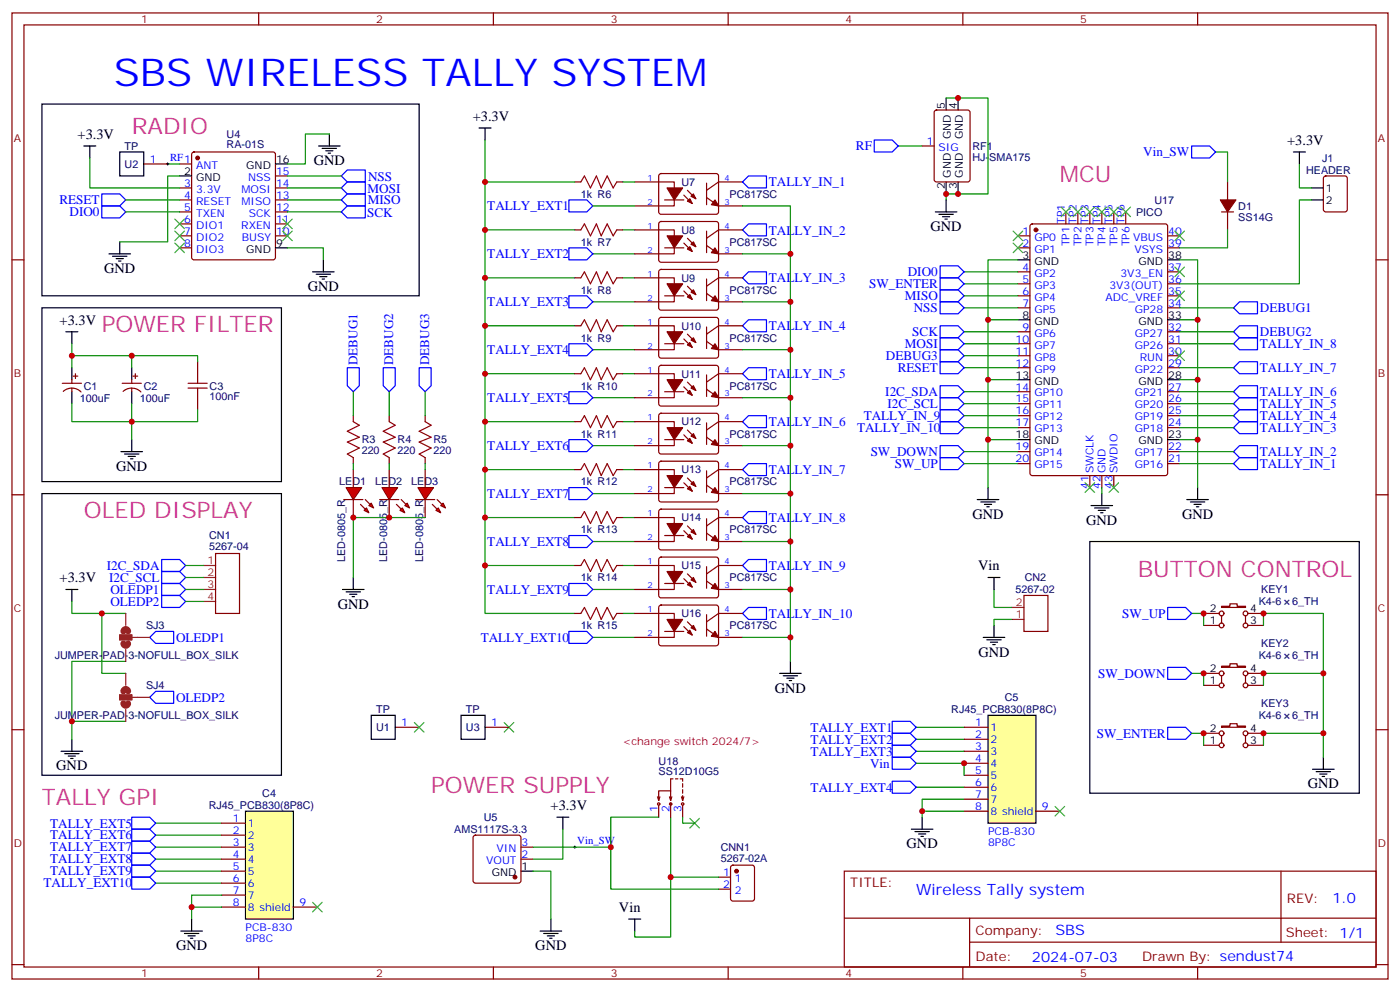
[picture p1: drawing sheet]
<svg xmlns="http://www.w3.org/2000/svg" width="412mm" height="292mm" viewBox="0 0 412 292" stroke-linecap="round" stroke-linejoin="round" font-family="sans-serif">
<g fill="none" stroke="#870000" stroke-width=".35">
<path d="M3.5 3.8h405.4v284.3h-405.4zM7.1 7.3h398.2v277.3h-398.2zM76.2 3.8v3.5M145.3 3.8v3.5M214.5 3.8v3.5M283.6 3.8v3.5M352.8 3.8v3.5M52.9 48.3h3.5M52.9 55.3h3.5M52.9 58.8h3.5M56.7 44.9l.4-.2h23.3l.5 .2 .2 .5v30.4l-.2 .5-.5 .2h-23.3l-.4-.3-.3-.4v-30.4zM81.1 55.3h3.6"/>
<path d="M81.1 58.8h3.6M81.1 51.8h3.6M361.6 53.6v5.2M390.1 52l.4-.2h5.7l.6 .4 .1 9.5-.5 .6-5.9 .1-.6-.5-.1-9.4zM3.5 76.5h3.6M52.9 69.4h3.5M52.9 73h3.5M52.9 62.4h3.5M52.9 65.9h3.5M81.1 69.4h3.6M81.1 62.4h3.6M81.1 65.9h3.6"/>
<path d="M299.9 69.4h3.5M299.9 73h3.5M303.6 66.1l.5-.2h39.2l.6 .4 .1 73-.5 .6-39.4 .1-.7-.5v-72.9zM314 62.4v3.5M317.5 62.4v3.5M321 62.4v3.5M324.6 62.4v3.5M328.1 62.4v3.5M331.6 62.4v3.5M344 69.4h3.5M344 73h3.5M359.8 62.4h3.6"/>
<path d="M361.6 62.4v5.3M405.3 76.5h3.6M299.9 80h3.5M299.9 83.5h3.5M299.9 87.1h3.5M299.9 90.6h3.5M299.9 97.6h3.5M344 80h3.5M344 83.5h3.5M344 87.1h3.5M344 90.6h3.5M344 97.6h3.5"/>
<path d="M18.3 112.8h5.7M18.6 115.2a3.8 3.8 0 0 1 5.3 .2M21.2 111.8v1M21.2 114.2v1.1M21.5 110.7h1.4M22.2 110v1.4M36 112.8h5.6M36.3 115.2a3.8 3.8 0 0 1 5.2 .2M38.8 111.8v1M38.8 114.2v1.1M39.2 110.7h1.4M39.9 110v1.4"/>
<path d="M58.2 106.5v3.5M58.2 117.1v3.5M299.9 101.2h3.5M299.9 104.7h3.5M299.9 108.2h3.5M299.9 115.3h3.5M299.9 118.8h3.5M344 101.2h3.5M344 104.7h3.5M344 108.2h3.5M344 115.3h3.5M344 118.8h3.5"/>
<path d="M299.9 122.3h3.5M299.9 125.9h3.5M299.9 132.9h3.5M299.9 136.5h3.5M321 140v3.5M324.6 140v3.5M328.1 140v3.5M344 122.3h3.5M344 125.9h3.5M344 132.9h3.5M344 136.5h3.5M3.5 145.6h3.6"/>
<path d="M405.3 145.6h3.6M63.5 162.9h7.1v17.7h-7.1zM301.6 175.3h7.1v10.5h-7.1zM359.8 178.4h2.5v-.7h2.1v.7h2.5v.4h-7.1zM354.5 184.1h4.6M354.5 180.6h4.6M354.5 198.2h4.6M359.8 196.1h2.5v-.7h2.1v.7h2.5v.3h-7.1zM359.8 181.3v2.1M359.8 198.9v2.1M366.9 181.3v2.1M366.9 198.9v2.1"/>
<path d="M367.6 184.1h4.6M367.6 180.6h4.6M367.6 198.2h4.6M3.5 214.8h3.6M354.5 201.7h4.6M354.5 219.4h4.6M354.5 215.8h4.6M359.8 213.7h2.5v-.7h2.1v.7h2.5v.4h-7.1zM359.8 216.5v2.2M366.9 216.5v2.2M367.6 201.7h4.6M367.6 219.4h4.6"/>
<path d="M367.6 215.8h4.6M405.3 214.8h3.6M139.6 246l.5-.2h12.7l.5 .2 .2 .5v12.7l-.3 .5-.4 .2h-12.7l-.5-.2-.3-.5v-12.7zM153.5 249.3h3.5M153.5 252.9h3.5M248.7 256.4h156.6v28.2h-156.6zM377.3 256.4v20.9M248.7 270.2h156.5M285.6 277.3h119.6M285.6 270.2v14.2M3.5 283.9h3.6M76.2 284.6v3.5"/>
<path d="M145.3 284.6v3.5M214.5 284.6v3.5M283.6 284.6v3.5M352.8 284.6v3.5M405.3 283.9h3.6"/>
<circle cx="359.8" cy="198.2" r=".71"/>
<circle cx="359.8" cy="184.1" r=".71"/>
<circle cx="359.8" cy="180.6" r=".71"/>
<circle cx="366.9" cy="180.6" r=".71"/>
<circle cx="366.9" cy="198.2" r=".71"/>
<circle cx="366.9" cy="184.1" r=".71"/>
<circle cx="359.8" cy="201.7" r=".71"/>
<circle cx="359.8" cy="215.8" r=".71"/>
<circle cx="359.8" cy="219.4" r=".71"/>
<circle cx="366.9" cy="215.8" r=".71"/>
<circle cx="366.9" cy="219.4" r=".71"/>
<circle cx="366.9" cy="201.7" r=".71"/>
</g>
<g fill="#870000" stroke="#870000" stroke-width=".35">
<path d="M359.5 58.8h4.6l-2.5 3.6z"/>
<circle cx="305.2" cy="67.7" r=".53"/>
<circle cx="58.2" cy="46.5" r=".53"/>
<circle cx="151.7" cy="258.2" r=".53"/>
</g>
<g fill="none" stroke="#000" stroke-width=".35">
<path d="M12.3 30.6h111.2v56.5h-111.2zM97 39.4v3.6M24.7 43h3.5M26.5 43v3.5M52.9 51.8h3.5M81.1 48.3h3.6M93.8 43h6.4M94.9 43.7h4.2M96 44.4h2.1M96.7 45.1h.7M381 44.7h3.5M382.8 44.7v3.6"/>
<path d="M386.3 55.3h3.5M386.3 58.8h3.5M32.1 74.7h6.4M33.2 75.4h4.2M34.2 76.1h2.1M34.9 76.8h.7M35.3 71.2v3.5M81.1 73h3.6M95.2 76.5v3.5M299.9 76.5h3.5M344 76.5h3.5M12.3 90.6h70.6v51.1h-70.6z"/>
<path d="M19.4 97.6h3.5M21.2 97.6v3.6M92.1 80h6.3M93.1 80.7h4.3M94.2 81.4h2.1M94.9 82.1h.7M299.9 94.1h3.5M344 94.1h3.5M21.2 108.2v3.6M21.2 115.3v3.5M38.8 108.2v3.6M38.8 115.3v3.5"/>
<path d="M299.9 111.8h3.5M344 111.8h3.5M35.6 132.9h6.4M36.7 133.6h4.2M37.7 134.3h2.2M38.5 135h.7M38.8 129.4v3.5M299.9 129.4h3.5M344 129.4h3.5M12.3 145.3h70.6v82.9h-70.6zM287.9 147h6.3M288.9 147.7h4.3"/>
<path d="M290 148.4h2.1M290.7 149.2h.7M291 143.5v3.5M321 159.4h79.4v74.1h-79.4zM321.4 148.8h6.3M322.4 149.5h4.3M323.5 150.2h2.1M324.2 150.9h.7M324.6 145.3v3.5M349.6 147h6.4M350.7 147.7h4.2M351.7 148.4h2.1"/>
<path d="M352.4 149.2h.7M352.8 143.5v3.5M291 170h3.6M292.8 170v3.5M289.6 187.6h6.4M290.7 188.3h4.2M291.7 189h2.2M292.5 189.7h.7M292.8 184.1v3.5M386.6 226.4h6.4M387.7 227.1h4.2M388.8 227.8h2.1"/>
<path d="M389.5 228.5h.7M389.8 222.9v3.5M153.5 256.4h3.5M164 240.5h3.6M165.8 240.5v3.6M159.1 274h6.4M160.2 274.7h4.2M161.2 275.4h2.1M161.9 276.2h.7M162.3 270.5v3.5M185.2 270.5h3.5M187 270.5v3.5"/>
</g>
<path d="M55.4 114.2h5.6M55.4 112.8h5.6M58.2 110v2.8M58.2 114.2v2.9" fill="none" stroke="#a10000" stroke-width=".35"/>
<g fill="none" stroke="#008700" stroke-width=".35">
<path d="M97 39.4h-7v8.9h-5.3M26.5 46.5v8.8h26.4M37 58.8h15.9M52.9 51.8h-3.5v19.4h-14.1M84.7 58.8h15.8M84.7 55.3h15.8M84.7 51.8h15.8M358.1 44.7h3.5v8.9M382.8 48.3v7h3.5M386.3 58.8h-3.5v24.7h-35.3M37 62.4h15.9M84.7 73h10.5v3.5"/>
<path d="M84.7 62.4h15.8M299.9 76.5h-8.9v17.6M347.5 76.5h5.3v17.6M361.6 67.7v5.3h-14.1M284 80h15.9M284 87.1h15.9M284 90.6h15.9M284 97.6h15.9M284 83.5h15.9M299.9 94.1h-8.9v49.4M347.5 94.1h5.3v49.4M347.5 90.6h15.9"/>
<path d="M347.5 97.6h15.9M21.2 118.8v5.3h37v-3.5M21.2 104.7h37v1.8M21.2 101.2v7M38.8 104.7v3.5M38.8 118.8v10.6M284 101.2h15.9M284 108.2h15.9M284 118.8h15.9M284 115.3h15.9M291 111.8h8.9M347.5 101.2h15.9"/>
<path d="M347.5 108.2h15.9M347.5 118.8h15.9M347.5 115.3h15.9M347.5 111.8h5.3M284 132.9h15.9M284 136.5h15.9M284 125.9h15.9M284 122.3h15.9M291 129.4h8.9M347.5 132.9h15.9M347.5 136.5h15.9M347.5 125.9h15.9"/>
<path d="M347.5 122.3h15.9M347.5 129.4h5.3M324.6 143.5v1.8M54.7 166.4h5.3M54.7 170h5.3M292.8 173.5v5.3h5.3M298.1 182.3h-5.3v1.8M351 180.6h3.5v3.5M351 198.2h3.5v3.5M372.2 184.1v-3.5h17.6v42.3M389.8 198.2h-17.6v3.5M351 215.8h3.5v3.6"/>
<path d="M389.8 215.8h-17.6v3.6M157 256.4h5.3v14.1M165.8 244.1v8.8h-8.8M197.6 240.5v35.3h-10.6v-1.8"/>
</g>
<g fill="none" stroke="#00f" stroke-width=".35">
<path d="M30 57.1h5.3l1.7 1.7-1.7 1.8h-5.3zM100.5 58.8l1.8-1.7h5.3v3.5h-5.3zM100.5 55.3l1.8-1.7h5.3v3.5h-5.3zM100.5 51.8l1.8-1.8h5.3v3.6h-5.3zM351 43h5.3l1.8 1.7-1.8 1.8h-5.3zM30 60.6h5.3l1.7 1.8-1.7 1.7h-5.3zM100.5 62.4l1.8-1.8h5.3v3.5h-5.3zM276.9 78.2h5.3l1.8 1.8-1.8 1.8h-5.3zM276.9 85.3h5.3l1.8 1.8-1.8 1.7h-5.3zM276.9 88.8h5.3l1.8 1.8-1.8 1.8h-5.3zM276.9 95.9h5.3l1.8 1.7-1.8 1.8h-5.3zM276.9 99.4h5.3l1.8 1.8-1.8 1.7h-5.3z"/>
<path d="M276.9 81.8h5.3l1.8 1.7-1.8 1.8h-5.3zM363.4 97.6l1.7-1.7h5.3v3.5h-5.3zM363.4 90.6l1.7-1.8h5.3v3.6h-5.3zM365.1 99.4h5.3v3.5h-5.3l-1.7-1.7zM276.9 106.5h5.3l1.8 1.7-1.8 1.8h-5.3zM276.9 113.5h5.3l1.8 1.8-1.8 1.8h-5.3zM276.9 117.1h5.3l1.8 1.7-1.8 1.8h-5.3zM365.1 117.1h5.3v3.5h-5.3l-1.7-1.8zM365.1 113.5h5.3v3.6h-5.3l-1.7-1.8zM365.1 106.5h5.3v3.5h-5.3l-1.7-1.8zM276.9 131.2h5.3l1.8 1.7-1.8 1.8h-5.3zM276.9 134.7h5.3l1.8 1.8-1.8 1.7h-5.3z"/>
<path d="M276.9 124.1h5.3l1.8 1.8-1.8 1.7h-5.3zM276.9 120.6h5.3l1.8 1.7-1.8 1.8h-5.3zM363.4 136.5l1.7-1.8h5.3v3.5h-5.3zM363.4 122.3l1.7-1.7h5.3v3.5h-5.3zM365.1 131.2h5.3v3.5h-5.3l-1.7-1.8zM365.1 124.1h5.3v3.5h-5.3l-1.7-1.7zM47.6 168.2h5.3l1.8 1.8-1.8 1.7h-5.3zM47.6 164.7h5.3l1.8 1.7-1.8 1.8h-5.3zM344 178.8h5.2l1.8 1.8-1.8 1.7h-5.2zM344 196.4h5.2l1.8 1.8-1.8 1.8h-5.2zM344 214.1h5.2l1.8 1.7-1.8 1.8h-5.2z"/>
</g>
<g fill="none" stroke="#3c3" stroke-width=".35">
<path d="M51.5 64.5l2.8 2.8M51.5 68l2.8 2.8M51.5 71.5l2.8 2.9M54.3 64.5l-2.8 2.8M54.3 68l-2.8 2.8M54.3 71.5l-2.8 2.9M83.3 64.5l2.8 2.8M83.3 68l2.8 2.8M86.1 64.5l-2.8 2.8M86.1 68l-2.8 2.8M298.4 68l2.9 2.8M298.4 71.5l2.9 2.9"/>
<path d="M301.3 68l-2.9 2.8M301.3 71.5l-2.9 2.9M312.6 61l2.8 2.8M315.4 61l-2.8 2.8M316.1 61l2.8 2.8M318.9 61l-2.8 2.8M319.6 61l2.8 2.8M322.4 61l-2.8 2.8M323.1 61l2.9 2.8M326 61l-2.9 2.8M326.7 61l2.8 2.8M329.5 61l-2.8 2.8"/>
<path d="M330.2 61l2.8 2.8M333 61l-2.8 2.8M346.1 68l2.8 2.8M346.1 78.6l2.8 2.8M348.9 68l-2.8 2.8M348.9 78.6l-2.8 2.8M346.1 103.3l2.8 2.8M348.9 103.3l-2.8 2.8M319.6 142.1l2.8 2.8M322.4 142.1l-2.8 2.8M326.7 142.1l2.8 2.8M329.5 142.1l-2.8 2.8"/>
</g>
<path d="M60 166.4h3.5M60 170h3.5M60 173.5h3.5M60 177h3.5M298.1 178.8h3.5M298.1 182.3h3.5" fill="none" stroke="#8c2424" stroke-width=".35"/>
<path d="M291 210.5h14.2v31.8h-14.2z" fill="#ff9" stroke="#000" stroke-width=".35"/>
<path d="M284 214.1h7M284 217.6h7M284 221.1h7M284 224.6h7M284 228.2h7M284 231.7h7M284 235.2h7M284 238.8h7M305.2 238.8h7" fill="none" stroke="#870000" stroke-width=".35"/>
<path d="M276.9 102.9h5.3l1.8 1.8-1.8 1.8h-5.3zM262.8 222.9h5.3l1.8 1.7-1.8 1.8h-5.3z" fill="none" stroke="#00f" stroke-width=".35"/>
<g fill="none" stroke="#008700" stroke-width=".35">
<path d="M284 104.7h15.9M269.9 214.1h14.1M269.9 217.6h14.1M269.9 224.6h14.1v3.6M269.9 221.1h14.1M269.9 231.7h14.1M284 238.8h-12.4v1.7M284 235.2h-12.4v3.6M45.9 242.3h19.4M45.9 245.8h19.4M45.9 249.3h19.4M45.9 252.9h19.4"/>
<path d="M45.9 256.4h19.4M45.9 259.9h19.4"/>
</g>
<path d="M268.5 244.1h6.3M269.5 244.8h4.3M270.6 245.5h2.1M271.3 246.2h.7M271.6 240.5v3.6M53.3 274h6.3M54.3 274.7h4.3M55.4 275.4h2.1M56.1 276.2h.7M56.4 270.5v3.5" fill="none" stroke="#000" stroke-width=".35"/>
<path d="M310.8 237.3l2.8 2.9M313.6 237.3l-2.8 2.9" fill="none" stroke="#3c3" stroke-width=".35"/>
<g fill="#f00" stroke="#870000" stroke-width=".35">
<path d="M102 143.5h4.5l-2.4 3.5z"/>
<path d="M101.2 147h5.7z"/>
</g>
<g fill="#870000" stroke="#870000" stroke-width=".35">
<path d="M107.6 147l1.4 1.4z"/>
<path d="M106.2 148.4l1.4 1.5z"/>
</g>
<g fill="#f00" stroke="#870000" stroke-width=".35">
<path d="M108.7 148.8l.7-.7 .7 1.4z"/>
<path d="M107.2 150.2l.7-.7 .8 1.4z"/>
</g>
<path d="M104.1 138.2v5.3M104.1 147v5.3" fill="none" stroke="#870000" stroke-width=".35"/>
<g fill="#f00" stroke="#870000" stroke-width=".35">
<path d="M112.5 143.5h4.6l-2.4 3.5z"/>
<path d="M111.8 147h5.7z"/>
</g>
<g fill="#870000" stroke="#870000" stroke-width=".35">
<path d="M118.2 147l1.4 1.4z"/>
<path d="M116.8 148.4l1.4 1.5z"/>
</g>
<g fill="#f00" stroke="#870000" stroke-width=".35">
<path d="M119.2 148.8l.7-.7 .7 1.4z"/>
<path d="M117.8 150.2l.7-.7 .7 1.4z"/>
</g>
<path d="M114.7 138.2v5.3M114.7 147v5.3" fill="none" stroke="#870000" stroke-width=".35"/>
<g fill="#f00" stroke="#870000" stroke-width=".35">
<path d="M123.1 143.5h4.6l-2.5 3.5z"/>
<path d="M122.4 147h5.7z"/>
</g>
<g fill="#870000" stroke="#870000" stroke-width=".35">
<path d="M128.8 147l1.4 1.4z"/>
<path d="M127.4 148.4l1.4 1.5z"/>
</g>
<g fill="#f00" stroke="#870000" stroke-width=".35">
<path d="M129.8 148.8l.7-.7 .7 1.4z"/>
<path d="M128.4 150.2l.7-.7 .7 1.4z"/>
</g>
<g fill="none" stroke="#870000" stroke-width=".35">
<path d="M275.4 32.6l.5-.2h9.1l.7 .4 .1 20-.5 .7-9.4 .1-.7-.5v-20zM42.3 48.3h7.1M271.6 43h3.6M104.1 122.3v1.8M104.1 134.7v1.8M114.7 122.3v1.8M114.7 134.7v1.8M125.2 122.3v1.8M125.2 134.7v1.8M125.2 138.2v5.3M125.2 147v5.3M116.4 214.1h7.1"/>
<path d="M142.9 214.1h7M211.7 258.2h3.5M215.4 254.8l.5-.2h5.6l.7 .5v9.4l-.4 .7h-5.9l-.7-.4v-9.5zM211.7 261.7h3.5"/>
</g>
<g fill="none" stroke="#000" stroke-width=".35">
<path d="M278.7 28.9v3.5M282.2 28.9v3.5M35.3 44.7h7v7.1h-7zM278.7 53.6v3.5M278.7 58.8v3.6M282.2 53.6v3.5M275.5 62.4h6.4M276.6 63.1h4.2M277.6 63.8h2.2M278.3 64.5h.7M100.9 173.5h6.3M102 174.2h4.2"/>
<path d="M103 174.9h2.1M103.7 175.6h.7M104.1 170v3.5M109.4 210.5h7v7.1h-7zM135.8 210.5h7.1v7.1h-7.1z"/>
</g>
<path d="M278.7 28.9h12.3v28.2h-12.3v1.7M49.4 48.3h3.5M264.6 43h7M104.1 115.3v7M114.7 115.3v7M125.2 115.3v7M104.1 136.5v1.7M114.7 136.5v1.7M125.2 136.5v1.7M125.2 152.3h-21.1v17.7M197.6 258.2h14.1" fill="none" stroke="#008700" stroke-width=".35"/>
<path d="M104.1 124.1l1.7 1.1-3.5 1.7 3.5 1.8-3.5 1.4 3.5 1.8-3.5 1.7 1.8 1.1M114.7 124.1l1.7 1.1-3.5 1.7 3.5 1.8-3.5 1.4 3.5 1.8-3.5 1.7 1.8 1.1M125.2 124.1l1.8 1.1-3.5 1.7 3.5 1.8-3.5 1.4 3.5 1.8-3.5 1.7 1.7 1.1" fill="none" stroke="#a10000" stroke-width=".35"/>
<path d="M257.5 41.2h5.3l1.8 1.8-1.8 1.7h-5.3zM102.3 108.2h3.5v5.3l-1.7 1.8-1.8-1.8zM112.9 108.2h3.5v5.3l-1.7 1.8-1.8-1.8zM123.5 108.2h3.5v5.3l-1.8 1.8-1.7-1.8z" fill="none" stroke="#00f" stroke-width=".35"/>
<path d="M49 48.3h.7M49.4 47.9v.7M169 249.3h.7M169.3 249v.7" fill="none" stroke="#000" stroke-width=".29"/>
<path d="M346.1 85.7l2.8 2.8M348.9 85.7l-2.8 2.8M122.1 212.7l2.8 2.8M124.9 212.7l-2.8 2.8M148.5 212.7l2.8 2.8M151.3 212.7l-2.8 2.8" fill="none" stroke="#3c3" stroke-width=".35"/>
<circle cx="217" cy="256.4" r=".53" fill="#870000" stroke="#870000" stroke-width=".35"/>
<path d="M72.3 238.8h14.1v31.7h-14.1z" fill="#ff9" stroke="#000" stroke-width=".35"/>
<g fill="none" stroke="#870000" stroke-width=".35">
<path d="M169.3 53.6h1.8M181.7 53.6h1.7M187 53.6h11.6v7h-11.6M194.3 51.3l.4-.2h16.5l.5 .7-.1 10.8-.6 .5-16.5-.1-.5-.6v-10.6zM195.8 58.8h5.6M201.4 57.4l2.5 2.5M202.5 56l2.5 2.5M208.1 58.1l3.6 2.5h7M208.1 53.9v6.4M218.7 53.6h-7l-3.6 2.4M169.3 67.7h1.8M181.7 67.7h1.7"/>
<path d="M187 67.7h11.6v7h-11.6M194.3 65.4l.4-.2h16.5l.5 .7-.1 10.9-.6 .4-16.5-.1-.5-.6v-10.6zM194.3 79.5l.4-.2 16.5 .1 .5 .6-.1 10.9-.6 .4-16.5-.1-.5-.6v-10.6zM195.8 73h5.6M201.4 71.5l2.5 2.5M202.5 70.1l2.5 2.5M208.1 68v6.4M208.1 72.2l3.6 2.5h7M218.7 67.7h-7l-3.6 2.4M169.3 81.8h1.8M169.3 95.9h1.8M181.7 81.8h1.7"/>
<path d="M181.7 95.9h1.7M187 81.8h11.6v7h-11.6M187 95.9h11.6v7h-11.6M194.3 93.6l.4-.2 16.5 .1 .5 .6-.1 10.9-.6 .4-16.5-.1-.5-.6v-10.6zM195.8 87.1h5.6M201.4 85.7l2.5 2.4M201.4 99.8l2.5 2.4M202.5 84.2l2.5 2.5M202.5 98.4l2.5 2.4M208.1 82.1v6.4M208.1 96.2v6.4M208.1 86.4l3.6 2.4h7"/>
<path d="M218.7 81.8h-7l-3.6 2.4M218.7 95.9h-7l-3.6 2.5M169.3 110h1.8M181.7 110h1.7M187 110h11.6v7.1h-11.6M194.3 107.7l.4-.2 16.5 .1 .5 .6-.1 10.9-.6 .4h-16.5l-.5-.7v-10.6zM195.8 101.2h5.6M195.8 115.3h5.6M201.4 113.9l2.5 2.4M202.5 112.5l2.5 2.4M208.1 110.3v6.4M208.1 100.5l3.6 2.4h7"/>
<path d="M208.1 114.6l3.6 2.5h7M218.7 110h-7l-3.6 2.5M169.3 124.1h1.8M169.3 138.2h1.8M181.7 124.1h1.7M181.7 138.2h1.7M187 124.1h11.6v7.1h-11.6M187 138.2h11.6v7.1h-11.6M194.3 121.8l.4-.2 16.5 .1 .5 .6-.1 10.9-.6 .4h-16.5l-.5-.7v-10.6zM194.3 136l.4-.3 16.5 .1 .5 .7-.1 10.8-.6 .4h-16.5l-.5-.7v-10.5zM195.8 129.4h5.6M201.4 128l2.5 2.5"/>
<path d="M202.5 126.6l2.5 2.4M208.1 124.5v6.3M208.1 138.6v6.3M208.1 128.7l3.6 2.5h7M218.7 124.1h-7l-3.6 2.5M218.7 138.2h-7l-3.6 2.5M169.3 152.3h1.8M181.7 152.3h1.7M187 152.3h11.6v7.1h-11.6M194.3 150.1l.4-.2h16.5l.5 .7-.1 10.8-.6 .5-16.5-.1-.5-.7v-10.5zM195.8 143.5h5.6M195.8 157.6h5.6"/>
<path d="M201.4 142.1l2.5 2.5M201.4 156.2l2.5 2.5M202.5 140.7l2.5 2.5M202.5 154.8l2.5 2.5M208.1 152.7v6.3M208.1 142.8l3.6 2.5h7M208.1 156.9l3.6 2.5h7M218.7 152.3h-7l-3.6 2.5M169.3 166.4h1.8M181.7 166.4h1.7M187 166.4h11.6v7.1h-11.6M194.3 164.2l.4-.2h16.5l.5 .7-.1 10.8-.6 .5-16.5-.1-.5-.6v-10.6z"/>
<path d="M194.3 178.3l.4-.2h16.5l.5 .7-.1 10.8-.6 .5-16.5-.1-.5-.6v-10.6zM195.8 171.7h5.6M201.4 170.3l2.5 2.5M202.5 168.9l2.5 2.5M208.1 166.8v6.3M208.1 171l3.6 2.5h7M218.7 166.4h-7l-3.6 2.5M169.3 180.6h1.8M181.7 180.6h1.7M187 180.6h11.6v7h-11.6M195.8 185.8h5.6M201.4 184.4l2.5 2.5"/>
<path d="M202.5 183l2.5 2.5M208.1 180.9v6.4M208.1 185.1l3.6 2.5h7M218.7 180.6h-7l-3.6 2.4M193.7 234.5l.3 1.1M194 235.6v-2.8h3.6v2.8M194 237v3.5M194.4 234.5l-.4 1.1M197.2 234.5l.4 1.1M197.6 236.3v4.2M197.9 234.5l-.3 1.1M198.3 229.2h-.7v3.6"/>
<path d="M199 229.2h.7M200.4 229.2h.7v.7M200.7 234.5l.4 1.1M201.1 230.6v1.1M201.1 232.4v1.1M201.1 234.2v1.4M201.1 237v3.5M201.4 234.5l-.3 1.1M65.3 242.3h7M65.3 245.8h7M65.3 249.3h7M65.3 252.9h7"/>
<path d="M65.3 256.4h7M65.3 259.9h7M65.3 263.5h7M65.3 267h7M86.4 267h7.1"/>
<circle cx="194" cy="236.6" r=".35"/>
<circle cx="197.6" cy="236.6" r=".35"/>
<circle cx="201.1" cy="236.6" r=".35"/>
</g>
<g fill="none" stroke="#008700" stroke-width=".35">
<path d="M142.9 41.2v139.4h26.4M142.9 53.6h26.4M183.4 53.6h3.6M142.9 67.7h26.4M174.6 60.6h12.4M174.6 74.7h12.4M183.4 67.7h3.6M218.7 60.6h14.1v134.1M218.7 74.7h14.1M142.9 81.8h26.4M142.9 95.9h26.4M174.6 88.8h12.4"/>
<path d="M183.4 81.8h3.6M183.4 95.9h3.6M218.7 88.8h14.1M142.9 110h26.4M174.6 102.9h12.4M174.6 117.1h12.4M183.4 110h3.6M218.7 102.9h14.1M218.7 117.1h14.1M142.9 124.1h26.4M142.9 138.2h26.4M174.6 131.2h12.4"/>
<path d="M183.4 124.1h3.6M183.4 138.2h3.6M218.7 131.2h14.1M142.9 152.3h26.4M174.6 145.3h12.4M174.6 159.4h12.4M183.4 152.3h3.6M218.7 145.3h14.1M218.7 159.4h14.1M21.2 177v3.6h15.8M54.7 173.5h5.3M54.7 177h5.3"/>
<path d="M142.9 166.4h26.4M174.6 173.5h12.4M183.4 166.4h3.6M218.7 173.5h14.1M30 180.6v17.6h7M37 194.7h-15.8v22.9M174.6 187.6h12.4M183.4 180.6h3.6M218.7 187.6h14.1M21.2 212.3h15.8M179.9 249.3v12.4h31.8M194 240.5h-14.1v8.8h-22.9"/>
<path d="M201.1 240.5v1.8h3.5M56.4 267h8.9M65.3 263.5h-8.9v7"/>
</g>
<path d="M203.2 240.9l2.8 2.8M206 240.9l-2.8 2.8M92.1 265.6l2.8 2.8M94.9 265.6l-2.8 2.8" fill="none" stroke="#3c3" stroke-width=".35"/>
<g fill="#870000" stroke="#870000" stroke-width=".35">
<path d="M210.6 58.8l1.1 1.8-2.2-.3z"/>
<path d="M203.2 58.5l.7 1.4-1.4-.7z"/>
<path d="M203.6 57.8l.7-.7 .7 1.4z"/>
<path d="M196.5 55.3h4.6l-2.5 3.5z"/>
<path d="M210.6 73l1.1 1.7-2.2-.3z"/>
<path d="M203.2 72.6l.7 1.4-1.4-.7z"/>
<path d="M203.6 71.9l.7-.7 .7 1.4z"/>
<path d="M196.5 69.4h4.6l-2.5 3.6z"/>
<path d="M210.6 87.1l1.1 1.7-2.2-.3z"/>
<path d="M202.5 87.4l.7-.7 .7 1.4z"/>
<path d="M203.6 86l.7-.7 .7 1.4z"/>
<path d="M196.5 83.5h4.6l-2.5 3.6z"/>
<path d="M210.6 101.2l1.1 1.7-2.2-.3z"/>
<path d="M202.5 101.5l.7-.7 .7 1.4z"/>
<path d="M203.6 100.1l.7-.7 .7 1.4z"/>
<path d="M196.5 97.6h4.6l-2.5 3.6z"/>
<path d="M210.6 115.3l1.1 1.8-2.2-.4z"/>
<path d="M202.5 115.6l.7-.7 .7 1.4z"/>
<path d="M203.6 114.2l.7-.7 .7 1.4z"/>
<path d="M196.5 111.8h4.6l-2.5 3.5z"/>
<path d="M210.6 129.4l1.1 1.8-2.2-.4z"/>
<path d="M202.5 129.8l.7-.8 .7 1.5z"/>
<path d="M203.6 128.3l.7-.7 .7 1.4z"/>
<path d="M196.5 125.9h4.6l-2.5 3.5z"/>
<path d="M210.6 143.5l1.1 1.8-2.2-.4z"/>
<path d="M202.5 143.9l.7-.7 .7 1.4z"/>
<path d="M203.6 142.5l.7-.8 .7 1.5z"/>
<path d="M196.5 140h4.6l-2.5 3.5z"/>
<path d="M210.6 157.6l1.1 1.8-2.2-.4z"/>
<path d="M202.5 158l.7-.7 .7 1.4z"/>
<path d="M203.6 156.6l.7-.7 .7 1.4z"/>
<path d="M196.5 154.1h4.6l-2.5 3.5z"/>
<path d="M210.6 171.7l1.1 1.8-2.2-.4z"/>
<path d="M202.5 172.1l.7-.7 .7 1.4z"/>
<path d="M203.6 170.7l.7-.7 .7 1.4z"/>
<path d="M196.5 168.2h4.6l-2.5 3.5z"/>
<path d="M210.6 185.8l1.1 1.8-2.2-.3z"/>
<path d="M202.5 186.2l.7-.7 .7 1.4z"/>
<path d="M203.6 184.8l.7-.7 .7 1.4z"/>
<path d="M196.5 182.3h4.6l-2.5 3.5z"/>
</g>
<g fill="none" stroke="#00f" stroke-width=".35">
<path d="M167.6 58.8h5.3l1.7 1.8-1.7 1.8h-5.3zM218.7 53.6l1.8-1.8h5.3v3.5h-5.3zM167.6 73h5.3l1.7 1.7-1.7 1.8h-5.3zM218.7 67.7l1.8-1.8h5.3v3.5h-5.3zM167.6 87.1h5.3l1.7 1.7-1.7 1.8h-5.3zM218.7 81.8l1.8-1.8h5.3v3.5h-5.3zM218.7 95.9l1.8-1.8h5.3v3.5h-5.3zM167.6 101.2h5.3l1.7 1.7-1.7 1.8h-5.3zM167.6 115.3h5.3l1.7 1.8-1.7 1.7h-5.3zM218.7 110l1.8-1.8h5.3v3.6h-5.3zM167.6 129.4h5.3l1.7 1.8-1.7 1.7h-5.3zM218.7 124.1l1.8-1.8h5.3v3.6h-5.3z"/>
<path d="M218.7 138.2l1.8-1.7h5.3v3.5h-5.3zM167.6 143.5h5.3l1.7 1.8-1.7 1.7h-5.3zM167.6 157.6h5.3l1.7 1.8-1.7 1.7h-5.3zM218.7 152.3l1.8-1.7h5.3v3.5h-5.3zM47.6 171.7h5.3l1.8 1.8-1.8 1.8h-5.3zM47.6 175.3h5.3l1.8 1.7-1.8 1.8h-5.3zM167.6 171.7h5.3l1.7 1.8-1.7 1.8h-5.3zM220.5 164.7h5.3v3.5h-5.3l-1.8-1.8zM44.1 187.6l1.8-1.8h5.3v3.6h-5.3zM167.6 185.8h5.3l1.7 1.8-1.7 1.8h-5.3zM218.7 180.6l1.8-1.8h5.3v3.5h-5.3zM45.9 203.5h5.3v3.5h-5.3l-1.8-1.8z"/>
<path d="M262.8 212.3h5.3l1.8 1.8-1.8 1.7h-5.3zM262.8 215.8h5.3l1.8 1.8-1.8 1.8h-5.3zM262.8 219.4h5.3l1.8 1.7-1.8 1.8h-5.3zM262.8 229.9h5.3l1.8 1.8-1.8 1.8h-5.3zM38.8 240.5h5.3l1.8 1.8-1.8 1.8h-5.3zM38.8 244.1h5.3l1.8 1.7-1.8 1.8h-5.3zM38.8 247.6h5.3l1.8 1.7-1.8 1.8h-5.3zM38.8 251.1h5.3l1.8 1.8-1.8 1.7h-5.3zM38.8 254.6h5.3l1.8 1.8-1.8 1.8h-5.3zM38.8 258.2h5.3l1.8 1.7-1.8 1.8h-5.3z"/>
</g>
<path d="M171.1 53.6l1.1-1.8 1.7 3.5 1.8-3.5 1.4 3.5 1.8-3.5 1.7 3.5 1.1-1.7M171.1 67.7l1.1-1.8 1.7 3.5 1.8-3.5 1.4 3.5 1.8-3.5 1.7 3.5 1.1-1.7M171.1 81.8l1.1-1.8 1.7 3.5 1.8-3.5 1.4 3.5 1.8-3.5 1.7 3.5 1.1-1.7M171.1 95.9l1.1-1.8 1.7 3.5 1.8-3.5 1.4 3.5 1.8-3.5 1.7 3.5 1.1-1.7M171.1 110l1.1-1.8 1.7 3.6 1.8-3.6 1.4 3.6 1.8-3.6 1.7 3.6 1.1-1.8M171.1 124.1l1.1-1.8 1.7 3.6 1.8-3.6 1.4 3.6 1.8-3.6 1.7 3.6 1.1-1.8M171.1 138.2l1.1-1.7 1.7 3.5 1.8-3.5 1.4 3.5 1.8-3.5 1.7 3.5 1.1-1.8M171.1 152.3l1.1-1.7 1.7 3.5 1.8-3.5 1.4 3.5 1.8-3.5 1.7 3.5 1.1-1.8M171.1 166.4l1.1-1.7 1.7 3.5 1.8-3.5 1.4 3.5 1.8-3.5 1.7 3.5 1.1-1.8M171.1 180.6l1.1-1.8 1.7 3.5 1.8-3.5 1.4 3.5 1.8-3.5 1.7 3.5 1.1-1.7" fill="none" stroke="#a10000" stroke-width=".35"/>
<g fill="none" stroke="#000" stroke-width=".35">
<path d="M141.1 37.7h3.5M142.9 37.7v3.5M19.4 173.5h3.5M21.2 173.5v3.5M229.7 198.2h6.3M230.7 198.9h4.2M231.8 199.6h2.1M232.8 194.7v3.5M21.2 217.6v3.5M232.5 200.3h.7M18 221.1h6.3M19 221.8h4.3"/>
<path d="M20.1 222.5h2.1M20.8 223.2h.7"/>
</g>
<path d="M36.3 185.8a.71 .71 0 0 1 .7-.7 .71 .71 0 0 1 .7 .7M36.3 189.4a.71 .71 0 0 0 .7 .7 .71 .71 0 0 0 .7-.7M36.3 203.5a.71 .71 0 0 1 .7-.7 .71 .71 0 0 1 .7 .7M36.3 207a.71 .71 0 0 0 .7 .7 .71 .71 0 0 0 .7-.7" fill="none" stroke="#8c2424" stroke-width="1.8"/>
<path d="M35.3 186.9h3.5v1.4h-3.5zM37 180.6v3.5M37 191.1v3.6M37 198.2v3.5M38.8 187.6h5.3M35.3 204.5h3.5v1.5h-3.5zM37 208.8v3.5M38.8 205.2h5.3" fill="none" stroke="#8c2424" stroke-width=".35"/>
<g fill="#8c2424" stroke="#8c2424" stroke-width=".35">
<path d="M35.3 186.9h3.5v1.4h-3.5z"/>
<path d="M35.3 204.5h3.5v1.5h-3.5z"/>
</g>
<g fill="#c00">
<circle cx="38.8" cy="124.1" r=".88"/>
<circle cx="21.2" cy="104.7" r=".88"/>
<circle cx="38.8" cy="104.7" r=".88"/>
<circle cx="372.2" cy="180.6" r=".88"/>
<circle cx="389.8" cy="198.2" r=".88"/>
<circle cx="372.2" cy="198.2" r=".88"/>
<circle cx="389.8" cy="215.8" r=".88"/>
<circle cx="372.2" cy="215.8" r=".88"/>
<circle cx="354.5" cy="180.6" r=".88"/>
<circle cx="354.5" cy="198.2" r=".88"/>
<circle cx="354.5" cy="215.8" r=".88"/>
<circle cx="291" cy="111.8" r=".88"/>
<circle cx="291" cy="129.4" r=".88"/>
<circle cx="291" cy="94.1" r=".88"/>
<circle cx="352.8" cy="111.8" r=".88"/>
<circle cx="352.8" cy="94.1" r=".88"/>
<circle cx="352.8" cy="129.4" r=".88"/>
<circle cx="271.6" cy="238.8" r=".88"/>
<circle cx="104.1" cy="152.3" r=".88"/>
<circle cx="114.7" cy="152.3" r=".88"/>
<circle cx="284" cy="224.6" r=".88"/>
<circle cx="197.6" cy="258.2" r=".88"/>
<circle cx="56.4" cy="267" r=".88"/>
<circle cx="142.9" cy="53.6" r=".88"/>
<circle cx="142.9" cy="67.7" r=".88"/>
<circle cx="142.9" cy="81.8" r=".88"/>
<circle cx="142.9" cy="95.9" r=".88"/>
<circle cx="142.9" cy="110" r=".88"/>
<circle cx="142.9" cy="124.1" r=".88"/>
<circle cx="142.9" cy="138.2" r=".88"/>
<circle cx="142.9" cy="152.3" r=".88"/>
<circle cx="142.9" cy="166.4" r=".88"/>
<circle cx="232.8" cy="74.7" r=".88"/>
<circle cx="232.8" cy="88.8" r=".88"/>
<circle cx="232.8" cy="102.9" r=".88"/>
<circle cx="232.8" cy="117.1" r=".88"/>
<circle cx="232.8" cy="131.2" r=".88"/>
<circle cx="232.8" cy="145.3" r=".88"/>
<circle cx="232.8" cy="159.4" r=".88"/>
<circle cx="232.8" cy="173.5" r=".88"/>
<circle cx="232.8" cy="187.6" r=".88"/>
<circle cx="282.2" cy="57.1" r=".88"/>
<circle cx="278.7" cy="57.1" r=".88"/>
<circle cx="282.2" cy="28.9" r=".88"/>
<circle cx="21.2" cy="212.3" r=".88"/>
<circle cx="30" cy="180.6" r=".88"/>
<circle cx="179.9" cy="249.3" r=".88"/>
</g>
<text font-size="11.3" fill="#00f" x="33.5" y="25.3">SBS WIRELESS TALLY SYSTEM</text>
<g font-size="6.7" fill="#c39">
<text x="38.8" y="39.4">RADIO</text>
<text x="312.2" y="53.6">MCU</text>
<text x="30" y="97.6">POWER FILTER</text>
<text x="24.7" y="152.3">OLED DISPLAY</text>
<text x="335.1" y="170">BUTTON CONTROL</text>
<text x="127" y="233.5">POWER SUPPLY</text>
<text x="12.3" y="237">TALLY GPI</text>
</g>
<text font-size="4.6" fill="#00f" x="269.9" y="263.5">Wireless Tally system</text>
<g font-size="4.2">
<text x="139.3" y="35.6">+3.3V</text>
<text x="22.8" y="40.9">+3.3V</text>
<text x="379.2" y="42.6">+3.3V</text>
<text x="92.4" y="48.6">GND</text>
<text x="274.1" y="68">GND</text>
<text x="30.7" y="80.4">GND</text>
<text x="90.7" y="85.7">GND</text>
<text x="17.6" y="95.6">+3.3V</text>
<text x="34.2" y="138.6">GND</text>
<text x="286.5" y="152.7">GND</text>
<text x="320" y="154.4">GND</text>
<text x="348.2" y="152.7">GND</text>
<text x="288.2" y="167.9">Vin</text>
<text x="17.6" y="171.4">+3.3V</text>
<text x="99.5" y="179.1">GND</text>
<text x="288.2" y="193.3">GND</text>
<text x="228.2" y="203.8">GND</text>
<text x="16.6" y="226.8">GND</text>
<text x="385.2" y="232.1">GND</text>
<text x="162.2" y="238.4">+3.3V</text>
<text x="267.1" y="249.7">GND</text>
<text x="182.3" y="268.4">Vin</text>
<text x="51.9" y="279.7">GND</text>
<text x="157.7" y="279.7">GND</text>
</g>
<g font-size="4.2" fill="#00f">
<text x="392.5" y="265.7">1.0</text>
<text x="310.9" y="275.2">SBS</text>
<text x="304" y="283">2024-07-03</text>
</g>
<g font-size="3.9" fill="#00f">
<text x="252.1" y="44.2">RF</text>
<text x="336.8" y="45.9">Vin_SW</text>
<text x="108.4" y="53.1">NSS</text>
<text x="108.2" y="56.7">MOSI</text>
<text x="226.5" y="54.8">TALLY_IN_1</text>
<text x="17.5" y="60.1">RESET</text>
<text x="20.5" y="63.6">DIO0</text>
<text x="108.1" y="63.7">SCK</text>
<text x="108.3" y="60.1">MISO</text>
<text x="143.5" y="61.9">TALLY_EXT1</text>
<text x="226.5" y="69">TALLY_IN_2</text>
<text x="143.5" y="76">TALLY_EXT2</text>
<text x="226.5" y="83.1">TALLY_IN_3</text>
<text x="267.4" y="81.3">DIO0</text>
<text x="256" y="84.8">SW_ENTER</text>
<text x="266.6" y="88.3">MISO</text>
<text x="143.5" y="90.1">TALLY_EXT3</text>
<text x="269.2" y="91.8">NSS</text>
<text x="371.1" y="91.8">DEBUG1</text>
<text x="226.5" y="97.2">TALLY_IN_4</text>
<text x="268.7" y="98.9">SCK</text>
<text x="371.1" y="99">DEBUG2</text>
<text x="105.3" y="107.5" transform="rotate(-90 105.3 107.5)">DEBUG1</text>
<text x="115.9" y="107.5" transform="rotate(-90 115.9 107.5)">DEBUG2</text>
<text x="126.4" y="107.5" transform="rotate(-90 126.4 107.5)">DEBUG3</text>
<text x="143.5" y="104.2">TALLY_EXT4</text>
<text x="261" y="105.9">DEBUG3</text>
<text x="266.6" y="102.4">MOSI</text>
<text x="371.1" y="102.4">TALLY_IN_8</text>
<text x="226.5" y="111.4">TALLY_IN_5</text>
<text x="264.4" y="109.5">RESET</text>
<text x="371.1" y="109.5">TALLY_IN_7</text>
<text x="143.5" y="118.3">TALLY_EXT5</text>
<text x="260.8" y="116.5">I2C_SDA</text>
<text x="371.1" y="116.5">TALLY_IN_6</text>
<text x="226.5" y="125.5">TALLY_IN_6</text>
<text x="254.4" y="123.6">TALLY_IN_9</text>
<text x="261.4" y="120.1">I2C_SCL</text>
<text x="371.1" y="123.6">TALLY_IN_4</text>
<text x="371.1" y="120.1">TALLY_IN_5</text>
<text x="252.5" y="127.1">TALLY_IN_10</text>
<text x="371.1" y="127.1">TALLY_IN_3</text>
<text x="143.5" y="132.4">TALLY_EXT6</text>
<text x="256.5" y="134.2">SW_DOWN</text>
<text x="263.6" y="137.7">SW_UP</text>
<text x="371.1" y="137.7">TALLY_IN_1</text>
<text x="371.1" y="134.2">TALLY_IN_2</text>
<text x="226.5" y="139.6">TALLY_IN_7</text>
<text x="143.5" y="146.5">TALLY_EXT7</text>
<text x="226.5" y="153.7">TALLY_IN_8</text>
<text x="143.5" y="160.7">TALLY_EXT8</text>
<text x="31.5" y="167.7">I2C_SDA</text>
<text x="226.5" y="167.8">TALLY_IN_9</text>
<text x="32.1" y="171.2">I2C_SCL</text>
<text x="32.5" y="174.7">OLEDP1</text>
<text x="32.5" y="178.3">OLEDP2</text>
<text x="143.5" y="174.8">TALLY_EXT9</text>
<text x="226.5" y="181.9">TALLY_IN_10</text>
<text x="330.6" y="181.8">SW_UP</text>
<text x="51.9" y="189">OLEDP1</text>
<text x="141.6" y="188.9">TALLY_EXT10</text>
<text x="323.5" y="199.4">SW_DOWN</text>
<text x="51.9" y="206.6">OLEDP2</text>
<text x="238.8" y="215.3">TALLY_EXT1</text>
<text x="238.8" y="218.8">TALLY_EXT2</text>
<text x="323.1" y="217.1">SW_ENTER</text>
<text x="238.8" y="222.4">TALLY_EXT3</text>
<text x="256.3" y="225.9">Vin</text>
<text x="238.8" y="233">TALLY_EXT4</text>
<text x="14.8" y="243.6">TALLY_EXT5</text>
<text x="14.8" y="247.1">TALLY_EXT6</text>
<text x="14.8" y="250.6">TALLY_EXT7</text>
<text x="14.8" y="254.1">TALLY_EXT8</text>
<text x="14.8" y="257.7">TALLY_EXT9</text>
<text x="12.8" y="261.2">TALLY_EXT10</text>
</g>
<g font-size="3.9" fill="#800">
<text x="250.5" y="261">TITLE:</text>
<text x="379.1" y="265.7">REV:</text>
<text x="287.4" y="275.2">Company:</text>
<text x="378.7" y="275.8">Sheet: 1/1</text>
<text x="287.4" y="282.9">Date:</text>
<text x="336.4" y="282.9">Drawn By: sendust74</text>
</g>
<g font-size="3.2" fill="#800">
<text x="41.6" y="6.8">1</text>
<text x="110.8" y="6.8">2</text>
<text x="179.9" y="6.8">3</text>
<text x="249.1" y="6.8">4</text>
<text x="318.2" y="6.8">5</text>
<text x="4.1" y="41.9">A</text>
<text x="405.9" y="41.9">A</text>
<text x="4.1" y="111.1">B</text>
<text x="405.9" y="111.1">B</text>
<text x="4.1" y="180.2">C</text>
<text x="405.9" y="180.2">C</text>
<text x="4.1" y="249.3">D</text>
<text x="405.9" y="249.3">D</text>
<text x="41.6" y="287.6">1</text>
<text x="110.8" y="287.6">2</text>
<text x="179.9" y="287.6">3</text>
<text x="249.1" y="287.6">4</text>
<text x="318.2" y="287.6">5</text>
</g>
<g font-size="3.2">
<text x="278.3" y="32.2" transform="rotate(-90 278.3 32.2)">5</text>
<text x="281.9" y="32.2" transform="rotate(-90 281.9 32.2)">4</text>
<text x="280.1" y="41" transform="rotate(-90 280.1 41)">GND</text>
<text x="283.6" y="41" transform="rotate(-90 283.6 41)">GND</text>
<text x="81.3" y="47.9">16</text>
<text x="54.3" y="51.4">2</text>
<text x="57.7" y="53.2">GND</text>
<text x="72.6" y="49.7">GND</text>
<text x="280.1" y="52.2" transform="rotate(-90 280.1 52.2)">GND</text>
<text x="283.6" y="52.2" transform="rotate(-90 283.6 52.2)">GND</text>
<text x="278.3" y="55.7" transform="rotate(-90 278.3 55.7)">2</text>
<text x="281.9" y="55.7" transform="rotate(-90 281.9 55.7)">3</text>
<text x="390.5" y="56.4">1</text>
<text x="390.5" y="59.9">2</text>
<text x="72.6" y="74.4">GND</text>
<text x="81.3" y="72.6">9</text>
<text x="301.2" y="76.1">3</text>
<text x="304.7" y="77.9">GND</text>
<text x="335.4" y="77.9">GND</text>
<text x="344.1" y="76.1">38</text>
<text x="301.2" y="93.8">8</text>
<text x="304.7" y="95.5">GND</text>
<text x="335.4" y="95.5">GND</text>
<text x="344.1" y="93.8">33</text>
<text x="299.2" y="111.4">13</text>
<text x="304.7" y="113.2">GND</text>
<text x="335.4" y="113.2">GND</text>
<text x="344.1" y="111.4">28</text>
<text x="299.2" y="129">18</text>
<text x="304.7" y="130.8">GND</text>
<text x="335.4" y="130.8">GND</text>
<text x="344.1" y="129">23</text>
<text x="356.4" y="183.7">1</text>
<text x="356.4" y="180.2">2</text>
<text x="368.3" y="183.7">3</text>
<text x="368.3" y="180.2">4</text>
<text x="356.4" y="197.8">2</text>
<text x="368.3" y="197.8">4</text>
<text x="356.4" y="201.4">1</text>
<text x="368.3" y="201.4">3</text>
<text x="356.4" y="215.5">2</text>
<text x="368.3" y="215.5">4</text>
<text x="356.4" y="219">1</text>
<text x="368.3" y="219">3</text>
<text x="144.9" y="257.8">GND</text>
<text x="153.6" y="256">1</text>
</g>
<g font-size="3.2" fill="#000080">
<text x="66.8" y="40.5">U4</text>
<text x="36.7" y="44.1">TP</text>
<text x="66.8" y="43.7">RA-01S</text>
<text x="286.5" y="47.3">HJ-SMA175</text>
<text x="286.5" y="44.1">RF1</text>
<text x="389.5" y="47.6">J1</text>
<text x="36.7" y="49.4">U2</text>
<text x="384.7" y="51.2">HEADER</text>
<text x="171.1" y="58.2">1k R6</text>
<text x="200.7" y="54.7">U7</text>
<text x="214.9" y="58.2">PC817SC</text>
<text x="340.1" y="60">U17</text>
<text x="334.6" y="63.5">PICO</text>
<text x="364.8" y="64.9">SS14G</text>
<text x="364.8" y="61.8">D1</text>
<text x="200.7" y="68.8">U8</text>
<text x="171.1" y="72.3">1k R7</text>
<text x="214.9" y="72.3">PC817SC</text>
<text x="200.7" y="82.9">U9</text>
<text x="171.1" y="86.4">1k R8</text>
<text x="214.9" y="86.4">PC817SC</text>
<text x="171.1" y="100.6">1k R9</text>
<text x="200.7" y="97">U10</text>
<text x="214.9" y="100.6">PC817SC</text>
<text x="200.7" y="111.1">U11</text>
<text x="23.6" y="118.2">100uF</text>
<text x="24.7" y="114.7">C1</text>
<text x="41.2" y="118.2">100uF</text>
<text x="42.3" y="114.7">C2</text>
<text x="61.7" y="117.8">100nF</text>
<text x="61.7" y="114.7">C3</text>
<text x="171.1" y="114.7">1k R10</text>
<text x="214.9" y="114.7">PC817SC</text>
<text x="200.7" y="125.2">U12</text>
<text x="106.5" y="130.5">R3</text>
<text x="117.1" y="130.5">R4</text>
<text x="127.7" y="130.5">R5</text>
<text x="171.1" y="128.8">1k R11</text>
<text x="214.9" y="128.8">PC817SC</text>
<text x="106.5" y="133.7">220</text>
<text x="117.1" y="133.7">220</text>
<text x="127.7" y="133.7">220</text>
<text x="100" y="142.9">LED1</text>
<text x="110.5" y="142.9">LED2</text>
<text x="121.1" y="142.9">LED3</text>
<text x="171.1" y="142.9">1k R12</text>
<text x="200.7" y="139.3">U13</text>
<text x="214.9" y="142.9">PC817SC</text>
<text x="200.7" y="153.4">U14</text>
<text x="61.6" y="161.9">5267-04</text>
<text x="61.6" y="158.6">CN1</text>
<text x="171.1" y="157">1k R13</text>
<text x="214.9" y="157">PC817SC</text>
<text x="101.7" y="165.4" transform="rotate(-90 101.7 165.4)">LED-0805_R</text>
<text x="114" y="165.4" transform="rotate(-90 114 165.4)">LED-0805_R</text>
<text x="124.6" y="165.4" transform="rotate(-90 124.6 165.4)">LED-0805_R</text>
<text x="200.7" y="167.6">U15</text>
<text x="171.1" y="171.1">1k R14</text>
<text x="214.9" y="171.1">PC817SC</text>
<text x="301.9" y="171.1">CN2</text>
<text x="299.1" y="174.6">5267-02</text>
<text x="370.8" y="178.2">K4-6</text>
<text x="371.5" y="174.6">KEY1</text>
<text x="380.7" y="178.2">6_TH</text>
<text x="43" y="185.2">SJ3</text>
<text x="171.1" y="185.2">1k R15</text>
<text x="200.7" y="181.7">U16</text>
<text x="214.9" y="185.2">PC817SC</text>
<text x="371.5" y="190.5">KEY2</text>
<text x="16.1" y="194">JUMPER-PAD-3-NOFULL_BOX_SILK</text>
<text x="370.8" y="194">K4-6</text>
<text x="380.7" y="194">6_TH</text>
<text x="43" y="202.9">SJ4</text>
<text x="110.8" y="209.9">TP</text>
<text x="137.2" y="209.9">TP</text>
<text x="280.2" y="209.8">RJ45_PCB830(8P8C)</text>
<text x="296" y="206.3">C5</text>
<text x="371.5" y="208.1">KEY3</text>
<text x="16.1" y="211.7">JUMPER-PAD-3-NOFULL_BOX_SILK</text>
<text x="110.8" y="215.1">U1</text>
<text x="137.2" y="215.2">U3</text>
<text x="370.8" y="211.7">K4-6</text>
<text x="380.7" y="211.7">6_TH</text>
<text x="194" y="225.1">U18</text>
<text x="194" y="228.2">SS12D10G5</text>
<text x="61.5" y="238.1">RJ45_PCB830(8P8C)</text>
<text x="77.3" y="234.5">C4</text>
<text x="133.8" y="245.2">AMS1117S-3.3</text>
<text x="142.5" y="241.7">U5</text>
<text x="212.3" y="250.4">CNN1</text>
<text x="212.3" y="253.6">5267-02A</text>
</g>
<g font-size="3.2" fill="#00f">
<text x="44.1" y="47.9">1</text>
<text x="50.1" y="47.4">RF1</text>
<text x="273" y="42.6">1</text>
<text x="276.5" y="44.4">SIG</text>
<text x="57.7" y="49.7">ANT</text>
<text x="73.1" y="53.2">NSS</text>
<text x="81.3" y="51.4">15</text>
<text x="54.3" y="55">3</text>
<text x="54.3" y="58.5">4</text>
<text x="57.7" y="56.7">3.3V</text>
<text x="71.2" y="56.7">MOSI</text>
<text x="81.3" y="58.5">13</text>
<text x="81.3" y="55">14</text>
<text x="54.3" y="62">5</text>
<text x="54.3" y="65.5">6</text>
<text x="57.7" y="60.3">RESET</text>
<text x="57.7" y="63.8">TXEN</text>
<text x="71.2" y="60.3">MISO</text>
<text x="73.3" y="63.8">SCK</text>
<text x="81.3" y="65.5">11</text>
<text x="81.3" y="62">12</text>
<text x="313.6" y="65.9" transform="rotate(-90 313.6 65.9)">TP1</text>
<text x="317.1" y="65.9" transform="rotate(-90 317.1 65.9)">TP2</text>
<text x="320.7" y="65.9" transform="rotate(-90 320.7 65.9)">TP3</text>
<text x="324.2" y="65.9" transform="rotate(-90 324.2 65.9)">TP4</text>
<text x="327.7" y="65.9" transform="rotate(-90 327.7 65.9)">TP5</text>
<text x="331.3" y="65.9" transform="rotate(-90 331.3 65.9)">TP6</text>
<text x="54.3" y="69.1">7</text>
<text x="57.7" y="67.3">DIO1</text>
<text x="57.7" y="70.8">DIO2</text>
<text x="71.1" y="67.3">RXEN</text>
<text x="71.2" y="70.8">BUSY</text>
<text x="81.3" y="69.1">10</text>
<text x="301.2" y="69.1">1</text>
<text x="304.7" y="70.8">GP0</text>
<text x="333.8" y="70.8">VBUS</text>
<text x="344.1" y="69.1">40</text>
<text x="54.3" y="72.6">8</text>
<text x="57.7" y="74.4">DIO3</text>
<text x="301.2" y="72.6">2</text>
<text x="304.7" y="74.4">GP1</text>
<text x="315" y="72.5" transform="rotate(-90 315 72.5)">TP1</text>
<text x="318.6" y="72.5" transform="rotate(-90 318.6 72.5)">TP2</text>
<text x="322.1" y="72.5" transform="rotate(-90 322.1 72.5)">TP3</text>
<text x="325.6" y="72.5" transform="rotate(-90 325.6 72.5)">TP4</text>
<text x="329.1" y="72.5" transform="rotate(-90 329.1 72.5)">TP5</text>
<text x="332.7" y="72.5" transform="rotate(-90 332.7 72.5)">TP6</text>
<text x="334.2" y="74.4">VSYS</text>
<text x="344.1" y="72.6">39</text>
<text x="301.2" y="79.7">4</text>
<text x="301.2" y="83.2">5</text>
<text x="304.7" y="81.4">GP2</text>
<text x="330.1" y="81.4">3V3_EN</text>
<text x="344.1" y="83.2">36</text>
<text x="344.1" y="79.7">37</text>
<text x="301.2" y="86.7">6</text>
<text x="304.7" y="84.9">GP3</text>
<text x="304.7" y="88.5">GP4</text>
<text x="325.6" y="88.5">ADC_VREF</text>
<text x="326.8" y="84.9">3V3(OUT)</text>
<text x="344.1" y="86.7">35</text>
<text x="301.2" y="90.2">7</text>
<text x="304.7" y="92">GP5</text>
<text x="334.2" y="92">GP28</text>
<text x="344.1" y="90.2">34</text>
<text x="299.2" y="100.8">10</text>
<text x="301.2" y="97.3">9</text>
<text x="304.7" y="99.1">GP6</text>
<text x="334.2" y="99.1">GP27</text>
<text x="344.1" y="100.8">31</text>
<text x="344.1" y="97.3">32</text>
<text x="299.2" y="104.4">11</text>
<text x="299.2" y="107.9">12</text>
<text x="304.7" y="102.6">GP7</text>
<text x="304.7" y="106.1">GP8</text>
<text x="334.2" y="102.6">GP26</text>
<text x="335.7" y="106.1">RUN</text>
<text x="344.1" y="107.9">29</text>
<text x="344.1" y="104.4">30</text>
<text x="304.7" y="109.6">GP9</text>
<text x="334.2" y="109.6">GP22</text>
<text x="299.2" y="114.9">14</text>
<text x="299.2" y="118.5">15</text>
<text x="304.7" y="116.7">GP10</text>
<text x="334.2" y="116.7">GP21</text>
<text x="344.1" y="118.5">26</text>
<text x="344.1" y="114.9">27</text>
<text x="299.2" y="122">16</text>
<text x="299.2" y="125.5">17</text>
<text x="304.7" y="120.2">GP11</text>
<text x="304.7" y="123.8">GP12</text>
<text x="334.2" y="123.8">GP19</text>
<text x="334.2" y="120.2">GP20</text>
<text x="344.1" y="125.5">24</text>
<text x="344.1" y="122">25</text>
<text x="304.7" y="127.3">GP13</text>
<text x="334.2" y="127.3">GP18</text>
<text x="299.2" y="132.6">19</text>
<text x="299.2" y="136.1">20</text>
<text x="304.7" y="134.3">GP14</text>
<text x="304.7" y="137.9">GP15</text>
<text x="334.2" y="137.9">GP16</text>
<text x="334.2" y="134.3">GP17</text>
<text x="344.1" y="136.1">21</text>
<text x="344.1" y="132.6">22</text>
<text x="322.1" y="139.3" transform="rotate(-90 322.1 139.3)">SWCLK</text>
<text x="325.6" y="139.3" transform="rotate(-90 325.6 139.3)">GND</text>
<text x="329.1" y="139.3" transform="rotate(-90 329.1 139.3)">SWDIO</text>
<text x="320.7" y="144" transform="rotate(-90 320.7 144)">41</text>
<text x="324.2" y="144" transform="rotate(-90 324.2 144)">42</text>
<text x="327.7" y="144" transform="rotate(-90 327.7 144)">43</text>
<text x="118.2" y="213.7">1</text>
<text x="144.6" y="213.7">1</text>
<text x="287.3" y="213.7">1</text>
<text x="291.7" y="215.1">1</text>
<text x="287.3" y="217.2">2</text>
<text x="287.3" y="220.8">3</text>
<text x="291.7" y="218.7">2</text>
<text x="287.3" y="224.3">4</text>
<text x="287.3" y="227.8">5</text>
<text x="291.7" y="222.2">3</text>
<text x="291.7" y="225.7">4</text>
<text x="287.3" y="231.4">6</text>
<text x="291.7" y="229.2">5</text>
<text x="291.7" y="232.8">6</text>
<text x="193.7" y="239" transform="rotate(-90 193.7 239)">1</text>
<text x="197.2" y="239" transform="rotate(-90 197.2 239)">2</text>
<text x="200.7" y="239" transform="rotate(-90 200.7 239)">3</text>
<text x="287.3" y="234.9">7</text>
<text x="287.3" y="238.4">8</text>
<text x="291.7" y="236.3">7</text>
<text x="291.7" y="239.8">8 shield</text>
<text x="306.9" y="238.4">9</text>
<text x="68.5" y="241.9">1</text>
<text x="68.5" y="245.5">2</text>
<text x="73" y="243.3">1</text>
<text x="291" y="245.8">PCB-830</text>
<text x="68.5" y="249">3</text>
<text x="73" y="246.9">2</text>
<text x="73" y="250.4">3</text>
<text x="146.3" y="250.8">VIN</text>
<text x="153.6" y="249">3</text>
<text x="170" y="248.5">Vin_SW</text>
<text x="291" y="249">8P8C</text>
<text x="68.5" y="252.5">4</text>
<text x="68.5" y="256">5</text>
<text x="73" y="253.9">4</text>
<text x="73" y="257.5">5</text>
<text x="143.2" y="254.3">VOUT</text>
<text x="153.6" y="252.5">2</text>
<text x="213" y="257.8">1</text>
<text x="68.5" y="259.6">6</text>
<text x="68.5" y="263.1">7</text>
<text x="73" y="261">6</text>
<text x="213" y="261.3">2</text>
<text x="216.5" y="259.6">1</text>
<text x="216.5" y="263.1">2</text>
<text x="68.5" y="266.6">8</text>
<text x="73" y="264.5">7</text>
<text x="73" y="268">8 shield</text>
<text x="88.2" y="266.6">9</text>
<text x="72.3" y="274">PCB-830</text>
<text x="72.3" y="277.2">8P8C</text>
</g>
<g font-size="3.2" fill="#8d2323">
<text x="61.1" y="166.1">1</text>
<text x="61.1" y="169.6">2</text>
<text x="61.1" y="173.1">3</text>
<text x="61.1" y="176.7">4</text>
<text x="299.3" y="178.4">2</text>
<text x="299.3" y="182">1</text>
</g>
<text font-size="3.2" fill="#f00" x="183.4" y="219.4">&lt;change switch 2024/7&gt;</text>
<g font-size="2.5" fill="#00f">
<text x="190.7" y="53.2">1</text>
<text x="213.4" y="53.2">4</text>
<text x="190.7" y="60.3">2</text>
<text x="213.4" y="60.3">3</text>
<text x="190.7" y="67.3">1</text>
<text x="213.4" y="67.3">4</text>
<text x="190.7" y="74.4">2</text>
<text x="213.4" y="74.4">3</text>
<text x="190.7" y="81.4">1</text>
<text x="213.4" y="81.4">4</text>
<text x="190.7" y="88.5">2</text>
<text x="213.4" y="88.5">3</text>
<text x="190.7" y="95.5">1</text>
<text x="213.4" y="95.5">4</text>
<text x="190.7" y="102.6">2</text>
<text x="213.4" y="102.6">3</text>
<text x="190.7" y="109.6">1</text>
<text x="213.4" y="109.6">4</text>
<text x="190.7" y="116.7">2</text>
<text x="213.4" y="116.7">3</text>
<text x="190.7" y="123.8">1</text>
<text x="213.4" y="123.8">4</text>
<text x="190.7" y="130.8">2</text>
<text x="213.4" y="130.8">3</text>
<text x="190.7" y="137.9">1</text>
<text x="213.4" y="137.9">4</text>
<text x="190.7" y="144.9">2</text>
<text x="213.4" y="144.9">3</text>
<text x="190.7" y="152">1</text>
<text x="213.4" y="152">4</text>
<text x="190.7" y="159">2</text>
<text x="213.4" y="159">3</text>
<text x="190.7" y="166.1">1</text>
<text x="213.4" y="166.1">4</text>
<text x="190.7" y="173.1">2</text>
<text x="213.4" y="173.1">3</text>
<text x="190.7" y="180.2">1</text>
<text x="213.4" y="180.2">4</text>
<text x="190.7" y="187.3">2</text>
<text x="213.4" y="187.3">3</text>
</g>
</svg>
